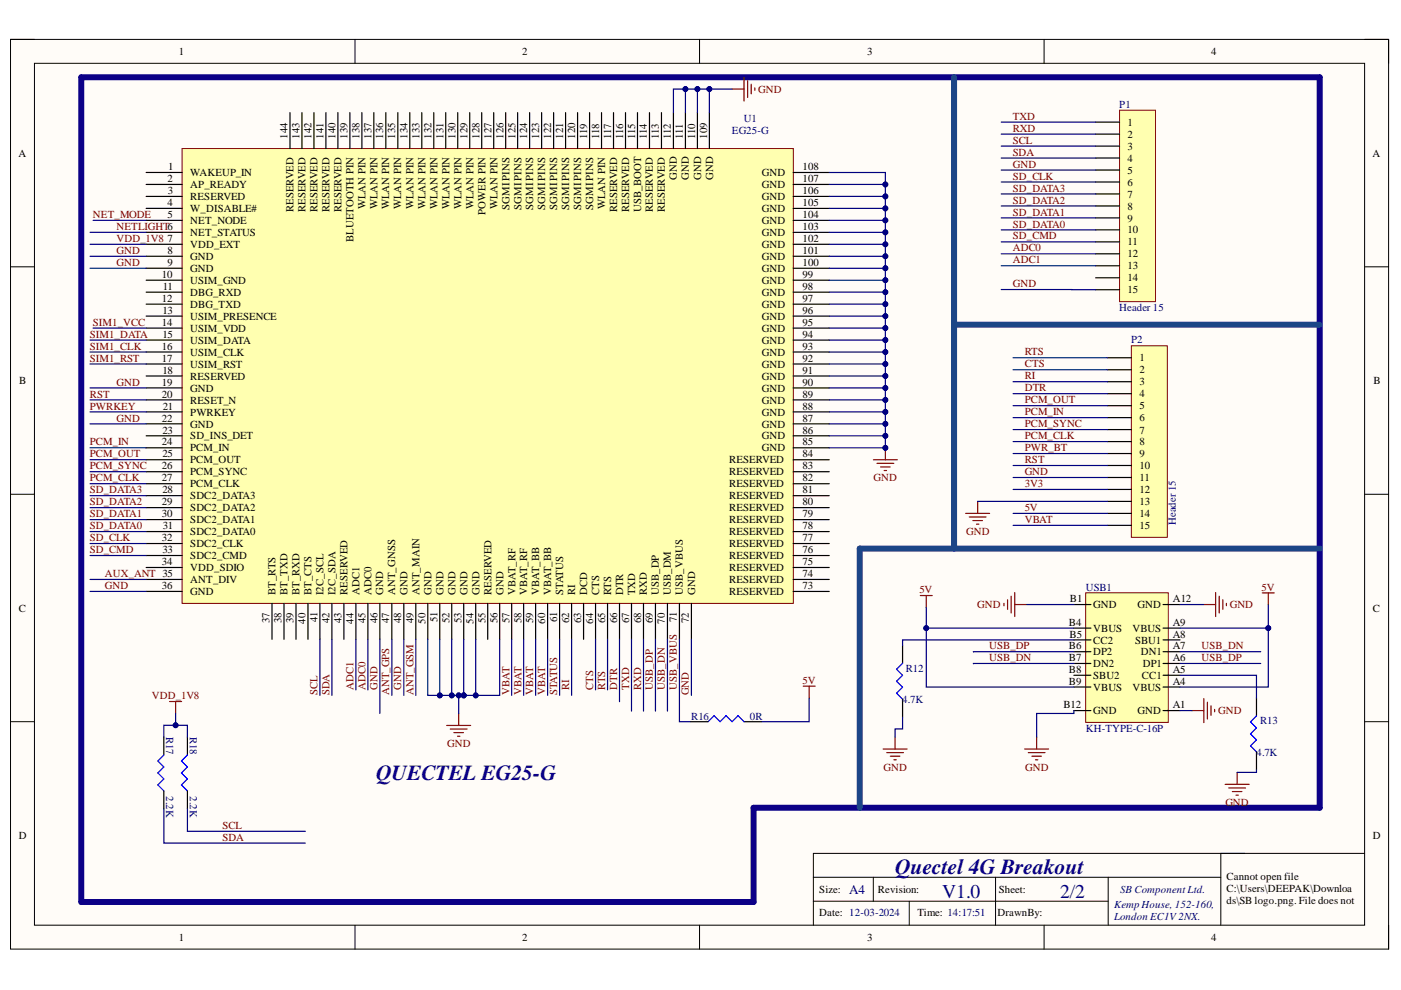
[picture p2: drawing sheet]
<svg xmlns="http://www.w3.org/2000/svg" width="297mm" height="210mm" viewBox="0 0 297 210" stroke-linecap="round" stroke-linejoin="round" font-family="sans-serif">
<path d="M2.2 8.4h292.2v192.8h-292.2z" fill-rule="evenodd" fill="#fffcf8"/>
<path d="M2.2 8.4h292.2v192.8h-292.2z" fill="none" stroke="#000" stroke-width=".21"/>
<path d="M7.3 13.4h282v182.8h-282z" fill-rule="evenodd" fill="#fffcf8"/>
<g fill="none" stroke="#000" stroke-width=".21">
<path d="M2.2 8.3h5.1M7.3 13.4h282v182.8h-282zM75.3 8.3v5.1M148.3 8.3v5.1M221.4 8.4v5M289.3 8.4h5.1v5M2.2 56.6h5.1M289.3 56.6h5.1M2.2 104.8h5.1M289.3 104.8h5.1M2.2 153h5.1M289.3 153h5.1"/>
<path d="M75.3 196.2v5M148.3 196.2v5M172.4 186h86.4M172.4 191.1h62.6M185.2 186v5.1M192.8 191.1v5.1M211.1 186v10.2M221.4 196.2v5M235 186v10.2M258.8 180.9v15.3M289.3 180.9h-116.9v15.3M294.4 196.2v5"/>
</g>
<path d="M17.2 16.4h262.6v154.9h-120v19.9h-142.6z" fill="none" stroke="#0c0087" stroke-width="1.3"/>
<path d="M237.4 23.4h7.6v40.6h-7.6z" fill-rule="evenodd" fill="#ffffb0"/>
<path d="M237.4 23.4h7.6v40.6h-7.6z" fill="none" stroke="#800000" stroke-width=".21"/>
<g fill="none" stroke="#000" stroke-width=".25">
<path d="M232.3 25.9h5.1M232.3 28.4h5.1M232.3 31h5.1M232.3 33.5h5.1M232.3 36.1h5.1M232.3 38.6h5.1M232.3 41.1h5.1M232.3 43.7h5.1M232.3 46.2h5.1M232.3 48.7h5.1M232.3 51.3h5.1M232.3 53.8h5.1"/>
<path d="M232.3 56.4h5.1M232.3 58.9h5.1M232.3 61.4h5.1"/>
</g>
<path d="M239.9 73.3h7.6v40.6h-7.6z" fill-rule="evenodd" fill="#ffffb0"/>
<path d="M239.9 73.3h7.6v40.6h-7.6z" fill="none" stroke="#800000" stroke-width=".21"/>
<g fill="none" stroke="#000" stroke-width=".25">
<path d="M234.8 75.9h5.1M234.8 78.4h5.1M234.8 80.9h5.1M234.8 83.5h5.1M234.8 86h5.1M234.8 88.5h5.1M234.8 91.1h5.1M234.8 93.6h5.1M234.8 96.2h5.1M234.8 98.7h5.1M234.8 101.2h5.1M234.8 103.8h5.1"/>
<path d="M234.8 106.3h5.1M234.8 108.9h5.1M234.8 111.4h5.1"/>
</g>
<g fill="none" stroke="#800000" stroke-width=".25">
<path d="M212.9 127.9v.5M213.6 127.2v2M214.4 126.4v3.6M215.1 128.2h2.6M215.1 125.6v5.1M255.2 128.2h2.5M257.7 125.6v5.1M258.5 126.4v3.6M259.3 127.2v2M260 127.9v.5M252.7 150.7h2.5M255.2 148.1v5.1"/>
<path d="M256 148.9v3.5M256.8 149.6v2.1M257.5 150.4v.5"/>
</g>
<path d="M230.2 125.7h17.5v27.5h-17.5z" fill-rule="evenodd" fill="#ffffb0"/>
<path d="M230.2 125.7h17.5v27.5h-17.5z" fill="none" stroke="#800000" stroke-width=".21"/>
<g fill="none" stroke="#000" stroke-width=".25">
<path d="M191.4 136.8v3.8M227.7 128.2h3.6M227.7 133.2h3.6M227.7 135.7h3.6M227.7 138.2h3.6M246.6 128.2h3.6M246.6 133.2h3.6M246.6 135.7h3.6M246.6 138.2h3.6M191.4 148.2v3.9M227.7 140.7h3.6M227.7 143.2h3.6"/>
<path d="M227.7 145.7h3.6M227.7 150.7h3.6M246.6 140.7h3.6M246.6 143.2h3.6M246.6 145.7h3.6M246.6 150.7h3.6M266.4 148v3.8M266.4 159.4v3.8"/>
</g>
<path d="M191.4 140.6l-1.3 1.3 1.3 1.3-1.3 1.2 1.3 1.3-1.3 1.3 1.3 1.2M266.4 151.8l-1.3 1.3 1.3 1.2-1.3 1.3 1.3 1.3-1.3 1.2 1.3 1.3" fill="none" stroke="#00f" stroke-width=".25"/>
<g fill="none" stroke="#800000" stroke-width=".25">
<path d="M204.7 108.9h5.1M205.5 109.6h3.6M206.3 110.4h2M207 111.1h.5M207.3 106.3v2.6M195.1 126.3h2.6M196.4 126.3v2.5M267.6 125.7h2.6M268.9 125.7v2.5M187.2 158.8h5.1M188 159.6h3.6M189.8 156.3v2.5"/>
<path d="M188.8 160.3h2M189.5 161.1h.5M259.8 166.3h5M260.5 167.1h3.6M261.3 167.8h2M262 168.6h.5M262.3 163.8v2.5"/>
</g>
<path d="M202.3 16.4v99.9M202.3 68.8h77.5M279.8 116.3h-97.5v55" fill="none" stroke="#1c4587" stroke-width="1.3"/>
<path d="M38.6 31.5h129.6v96.4h-129.6z" fill-rule="evenodd" fill="#ffffb0"/>
<path d="M38.6 31.5h129.6v96.4h-129.6z" fill="none" stroke="#800000" stroke-width=".21"/>
<g fill="none" stroke="#000" stroke-width=".25">
<path d="M31 36.6h7.6M31 39.1h7.6M61.5 23.9v7.6M64 23.9v7.6M66.6 23.9v7.6M69.1 23.9v7.6M71.6 23.9v7.6M74.2 23.9v7.6M76.7 23.9v7.6M79.3 23.9v7.6M81.8 23.9v7.6M84.3 23.9v7.6"/>
<path d="M86.9 23.9v7.6M89.4 23.9v7.6M92 23.9v7.6M94.5 23.9v7.6M97 23.9v7.6M99.6 23.9v7.6M102.1 23.9v7.6M104.7 23.9v7.6M107.2 23.9v7.6M109.8 23.9v7.6M112.3 23.9v7.6M114.8 23.9v7.6"/>
<path d="M117.4 23.9v7.6M119.9 23.9v7.6M122.5 23.9v7.6M125 23.9v7.6M127.5 23.9v7.6M130.1 23.9v7.6M132.6 23.9v7.6M135.2 23.9v7.6M137.7 23.9v7.6M140.2 23.9v7.6M142.8 23.9v7.6M145.3 23.9v7.6"/>
<path d="M147.9 23.9v7.6M150.4 23.9v7.6M168.2 36.6h7.6M168.2 39.1h7.6M31 41.6h7.6M31 44.2h7.6M31 46.7h7.6M31 49.3h7.6M31 51.8h7.6M31 54.3h7.6M31 56.9h7.6M31 59.4h7.6"/>
<path d="M168.2 41.6h7.6M168.2 44.2h7.6M168.2 46.7h7.6M168.2 49.3h7.6M168.2 51.8h7.6M168.2 54.3h7.6M168.2 56.9h7.6M168.2 59.4h7.6M31 61.9h7.6M31 64.5h7.6M31 67h7.6M31 69.6h7.6"/>
<path d="M31 72.1h7.6M31 74.6h7.6M31 77.2h7.6M31 79.7h7.6M168.2 61.9h7.6M168.2 64.5h7.6M168.2 69.6h7.6M168.2 72.1h7.6M168.2 74.6h7.6M168.2 77.2h7.6M168.2 79.7h7.6M168.2 67h7.6"/>
<path d="M31 82.2h7.6M31 84.8h7.6M31 87.3h7.6M31 89.9h7.6M31 92.4h7.6M31 94.9h7.6M31 97.5h7.6M168.2 82.3h7.6M168.2 84.8h7.6M168.2 87.3h7.6M168.2 89.9h7.6M168.2 92.4h7.6"/>
<path d="M168.2 94.9h7.6M168.2 97.5h7.6M31 100h7.6M31 102.6h7.6M31 105.1h7.6M31 107.6h7.6M31 110.2h7.6M31 112.7h7.6M31 115.2h7.6M31 117.8h7.6M168.2 100h7.6M168.2 102.6h7.6"/>
<path d="M168.2 105.1h7.6M168.2 107.6h7.6M168.2 112.7h7.6M168.2 115.2h7.6M168.2 117.8h7.6M168.2 110.2h7.6M31 120.3h7.6M31 122.9h7.6M31 125.4h7.6M57.7 127.9v7.6M60.2 127.9v7.6M62.8 127.9v7.6"/>
<path d="M65.3 127.9v7.6M67.8 127.9v7.6M70.4 127.9v7.6M72.9 127.9v7.6M75.5 127.9v7.6M78 127.9v7.6M80.5 127.9v7.6M83.1 127.9v7.6M85.6 127.9v7.6M88.2 127.9v7.6M90.7 127.9v7.6M93.2 127.9v7.6"/>
<path d="M95.8 127.9v7.6M98.3 127.9v7.6M100.9 127.9v7.6M103.4 127.9v7.6M105.9 127.9v7.6M108.5 127.9v7.6M111 127.9v7.6M113.6 127.9v7.6M116.1 127.9v7.6M118.6 127.9v7.6M121.2 127.9v7.6M123.7 127.9v7.6"/>
<path d="M126.3 127.9v7.6M128.8 127.9v7.6M131.3 127.9v7.6M133.9 127.9v7.6M136.4 127.9v7.6M139 127.9v7.6M141.5 127.9v7.6M144.1 127.9v7.6M146.6 127.9v7.6M168.2 120.3h7.6M168.2 122.9h7.6M168.2 125.4h7.6"/>
</g>
<path d="M185.2 97.5h5.1M185.9 98.2h3.6M186.7 99h2M187.5 99.8h.5M187.7 94.9v2.6" fill="none" stroke="#800000" stroke-width=".25"/>
<circle cx="187.7" cy="94.9" r=".51" fill="#000080"/>
<circle cx="187.7" cy="94.9" r=".51" fill="none" stroke="#000080" stroke-width=".21"/>
<path d="M155.2 18.9h2.5M157.7 16.3v5.1M158.5 17.1v3.6M159.3 17.9v2M160 18.6v.5M170.3 145.5h2.5M171.6 145.5v2.5M217.3 158.8h5M218 159.6h3.6M219.8 156.3v2.5M218.8 160.3h2M219.5 161.1h.5" fill="none" stroke="#800000" stroke-width=".25"/>
<path d="M150.1 153l1.3-1.3 1.3 1.3 1.2-1.3 1.3 1.3 1.3-1.3 1.2 1.3" fill="none" stroke="#00f" stroke-width=".25"/>
<path d="M146.3 153h3.8M157.7 153h3.9" fill="none" stroke="#000" stroke-width=".25"/>
<g fill="none" stroke="#000080" stroke-width=".25">
<path d="M212.3 25.9h20M212.3 28.4h20M212.3 31h20M212.3 33.5h20M212.3 36.1h20M212.3 38.6h20M212.3 41.1h20M212.3 43.7h20M212.3 46.2h20M212.3 48.7h20M212.3 51.3h20M214.8 75.9h20"/>
<path d="M214.8 78.4h20M214.8 80.9h20M214.8 83.5h20M214.8 86h20M214.8 88.5h20M214.8 91.1h20M214.8 93.6h20M214.8 96.2h20M214.8 98.7h20M214.8 101.2h20M214.8 103.8h20M196.4 128.8v4.4h31.3"/>
<path d="M217.7 128.2h10M227.7 138.2h-21.3M250.2 128.2h5M227.7 140.7h-21.3M250.2 150.7h2.5"/>
</g>
<circle cx="196.4" cy="133.2" r=".51" fill="#000080"/>
<circle cx="196.4" cy="133.2" r=".51" fill="none" stroke="#000080" stroke-width=".21"/>
<path d="M196.4 133.2v12.5h31.3" fill="none" stroke="#000080" stroke-width=".25"/>
<circle cx="196.4" cy="133.2" r=".51" fill="#000080"/>
<circle cx="196.4" cy="133.2" r=".51" fill="none" stroke="#000080" stroke-width=".21"/>
<path d="M268.9 128.2v5h-18.7" fill="none" stroke="#000080" stroke-width=".25"/>
<circle cx="268.9" cy="133.2" r=".51" fill="#000080"/>
<circle cx="268.9" cy="133.2" r=".51" fill="none" stroke="#000080" stroke-width=".21"/>
<path d="M268.9 133.2v12.5h-18.7" fill="none" stroke="#000080" stroke-width=".25"/>
<circle cx="268.9" cy="133.2" r=".51" fill="#000080"/>
<circle cx="268.9" cy="133.2" r=".51" fill="none" stroke="#000080" stroke-width=".21"/>
<path d="M175.8 39.1h11.9M207.3 106.3h27.5M214.8 108.9h20M214.8 111.4h20M227.7 135.7h-36.3v1.1M250.2 138.2h17.1M191.4 152.1v2.4h-1.6v1.8M250.2 143.2h16.2v4.8M250.2 140.7h17.1M266.4 163.2v.6h-4.1" fill="none" stroke="#000080" stroke-width=".25"/>
<circle cx="187.7" cy="39.1" r=".51" fill="#000080"/>
<circle cx="187.7" cy="39.1" r=".51" fill="none" stroke="#000080" stroke-width=".21"/>
<path d="M175.8 41.6h11.9" fill="none" stroke="#000080" stroke-width=".25"/>
<circle cx="187.7" cy="41.6" r=".51" fill="#000080"/>
<circle cx="187.7" cy="41.6" r=".51" fill="none" stroke="#000080" stroke-width=".21"/>
<path d="M175.8 44.2h11.9" fill="none" stroke="#000080" stroke-width=".25"/>
<circle cx="187.7" cy="44.2" r=".51" fill="#000080"/>
<circle cx="187.7" cy="44.2" r=".51" fill="none" stroke="#000080" stroke-width=".21"/>
<path d="M175.8 46.7h11.9" fill="none" stroke="#000080" stroke-width=".25"/>
<circle cx="187.7" cy="46.7" r=".51" fill="#000080"/>
<circle cx="187.7" cy="46.7" r=".51" fill="none" stroke="#000080" stroke-width=".21"/>
<path d="M175.8 49.3h11.9" fill="none" stroke="#000080" stroke-width=".25"/>
<circle cx="187.7" cy="49.3" r=".51" fill="#000080"/>
<circle cx="187.7" cy="49.3" r=".51" fill="none" stroke="#000080" stroke-width=".21"/>
<path d="M175.8 51.8h11.9" fill="none" stroke="#000080" stroke-width=".25"/>
<circle cx="187.7" cy="51.8" r=".51" fill="#000080"/>
<circle cx="187.7" cy="51.8" r=".51" fill="none" stroke="#000080" stroke-width=".21"/>
<path d="M175.8 54.3h11.9" fill="none" stroke="#000080" stroke-width=".25"/>
<circle cx="187.7" cy="54.3" r=".51" fill="#000080"/>
<circle cx="187.7" cy="54.3" r=".51" fill="none" stroke="#000080" stroke-width=".21"/>
<path d="M175.8 56.9h11.9" fill="none" stroke="#000080" stroke-width=".25"/>
<circle cx="187.7" cy="56.9" r=".51" fill="#000080"/>
<circle cx="187.7" cy="56.9" r=".51" fill="none" stroke="#000080" stroke-width=".21"/>
<path d="M175.8 59.4h11.9" fill="none" stroke="#000080" stroke-width=".25"/>
<circle cx="187.7" cy="59.4" r=".51" fill="#000080"/>
<circle cx="187.7" cy="59.4" r=".51" fill="none" stroke="#000080" stroke-width=".21"/>
<path d="M175.8 61.9h11.9" fill="none" stroke="#000080" stroke-width=".25"/>
<circle cx="187.7" cy="61.9" r=".51" fill="#000080"/>
<circle cx="187.7" cy="61.9" r=".51" fill="none" stroke="#000080" stroke-width=".21"/>
<path d="M175.8 64.5h11.9" fill="none" stroke="#000080" stroke-width=".25"/>
<circle cx="187.7" cy="64.5" r=".51" fill="#000080"/>
<circle cx="187.7" cy="64.5" r=".51" fill="none" stroke="#000080" stroke-width=".21"/>
<path d="M175.8 67h11.9" fill="none" stroke="#000080" stroke-width=".25"/>
<circle cx="187.7" cy="67" r=".51" fill="#000080"/>
<circle cx="187.7" cy="67" r=".51" fill="none" stroke="#000080" stroke-width=".21"/>
<path d="M175.8 69.6h11.9" fill="none" stroke="#000080" stroke-width=".25"/>
<circle cx="187.7" cy="69.6" r=".51" fill="#000080"/>
<circle cx="187.7" cy="69.6" r=".51" fill="none" stroke="#000080" stroke-width=".21"/>
<path d="M175.8 72.1h11.9" fill="none" stroke="#000080" stroke-width=".25"/>
<circle cx="187.7" cy="72.1" r=".51" fill="#000080"/>
<circle cx="187.7" cy="72.1" r=".51" fill="none" stroke="#000080" stroke-width=".21"/>
<path d="M175.8 74.6h11.9" fill="none" stroke="#000080" stroke-width=".25"/>
<circle cx="187.7" cy="74.6" r=".51" fill="#000080"/>
<circle cx="187.7" cy="74.6" r=".51" fill="none" stroke="#000080" stroke-width=".21"/>
<path d="M175.8 77.2h11.9" fill="none" stroke="#000080" stroke-width=".25"/>
<circle cx="187.7" cy="77.2" r=".51" fill="#000080"/>
<circle cx="187.7" cy="77.2" r=".51" fill="none" stroke="#000080" stroke-width=".21"/>
<path d="M175.8 79.7h11.9" fill="none" stroke="#000080" stroke-width=".25"/>
<circle cx="187.7" cy="79.7" r=".51" fill="#000080"/>
<circle cx="187.7" cy="79.7" r=".51" fill="none" stroke="#000080" stroke-width=".21"/>
<path d="M175.8 82.3h11.9" fill="none" stroke="#000080" stroke-width=".25"/>
<circle cx="187.7" cy="82.3" r=".51" fill="#000080"/>
<circle cx="187.7" cy="82.3" r=".51" fill="none" stroke="#000080" stroke-width=".21"/>
<path d="M175.8 84.8h11.9" fill="none" stroke="#000080" stroke-width=".25"/>
<circle cx="187.7" cy="84.8" r=".51" fill="#000080"/>
<circle cx="187.7" cy="84.8" r=".51" fill="none" stroke="#000080" stroke-width=".21"/>
<path d="M175.8 87.3h11.9" fill="none" stroke="#000080" stroke-width=".25"/>
<circle cx="187.7" cy="87.3" r=".51" fill="#000080"/>
<circle cx="187.7" cy="87.3" r=".51" fill="none" stroke="#000080" stroke-width=".21"/>
<path d="M175.8 89.9h11.9" fill="none" stroke="#000080" stroke-width=".25"/>
<circle cx="187.7" cy="89.9" r=".51" fill="#000080"/>
<circle cx="187.7" cy="89.9" r=".51" fill="none" stroke="#000080" stroke-width=".21"/>
<path d="M175.8 92.4h11.9" fill="none" stroke="#000080" stroke-width=".25"/>
<circle cx="187.7" cy="92.4" r=".51" fill="#000080"/>
<circle cx="187.7" cy="92.4" r=".51" fill="none" stroke="#000080" stroke-width=".21"/>
<path d="M83.1 135.5v11.9M85.6 135.5v11.9M88.2 135.5v11.9M98.3 135.5v11.9" fill="none" stroke="#000080" stroke-width=".25"/>
<circle cx="98.3" cy="147.4" r=".51" fill="#000080"/>
<circle cx="98.3" cy="147.4" r=".51" fill="none" stroke="#000080" stroke-width=".21"/>
<g fill="none" stroke="#000080" stroke-width=".25">
<path d="M175.8 36.6h11.9v58.3h-11.9M19.1 56.9h11.9M19.1 54.3h11.9M19.1 51.8h11.9M19.1 49.3h11.9M19.1 77.2h11.9M19.1 74.6h11.9M19.1 72.1h11.9M19.1 97.5h11.9M19.1 94.9h11.9M19.1 89.9h11.9M19.1 87.3h11.9"/>
<path d="M19.1 84.8h11.9M19.1 82.2h11.9M19.1 117.8h11.9M19.1 115.2h11.9M19.1 112.7h11.9M19.1 110.2h11.9M19.1 107.6h11.9M19.1 105.1h11.9M19.1 102.6h11.9M19.1 100h11.9M19.1 125.4h11.9M19.1 122.9h11.9"/>
<path d="M108.5 135.5v11.9M111 135.5v11.9M113.6 135.5v11.9M116.1 135.5v11.9M118.6 135.5v11.9M146.6 135.5v11.9"/>
</g>
<circle cx="187.7" cy="39.1" r=".51" fill="#000080"/>
<circle cx="187.7" cy="39.1" r=".51" fill="none" stroke="#000080" stroke-width=".21"/>
<circle cx="187.7" cy="41.6" r=".51" fill="#000080"/>
<circle cx="187.7" cy="41.6" r=".51" fill="none" stroke="#000080" stroke-width=".21"/>
<circle cx="187.7" cy="44.2" r=".51" fill="#000080"/>
<circle cx="187.7" cy="44.2" r=".51" fill="none" stroke="#000080" stroke-width=".21"/>
<circle cx="187.7" cy="46.7" r=".51" fill="#000080"/>
<circle cx="187.7" cy="46.7" r=".51" fill="none" stroke="#000080" stroke-width=".21"/>
<circle cx="187.7" cy="49.3" r=".51" fill="#000080"/>
<circle cx="187.7" cy="49.3" r=".51" fill="none" stroke="#000080" stroke-width=".21"/>
<circle cx="187.7" cy="51.8" r=".51" fill="#000080"/>
<circle cx="187.7" cy="51.8" r=".51" fill="none" stroke="#000080" stroke-width=".21"/>
<circle cx="187.7" cy="54.3" r=".51" fill="#000080"/>
<circle cx="187.7" cy="54.3" r=".51" fill="none" stroke="#000080" stroke-width=".21"/>
<circle cx="187.7" cy="56.9" r=".51" fill="#000080"/>
<circle cx="187.7" cy="56.9" r=".51" fill="none" stroke="#000080" stroke-width=".21"/>
<circle cx="187.7" cy="59.4" r=".51" fill="#000080"/>
<circle cx="187.7" cy="59.4" r=".51" fill="none" stroke="#000080" stroke-width=".21"/>
<circle cx="187.7" cy="61.9" r=".51" fill="#000080"/>
<circle cx="187.7" cy="61.9" r=".51" fill="none" stroke="#000080" stroke-width=".21"/>
<circle cx="187.7" cy="64.5" r=".51" fill="#000080"/>
<circle cx="187.7" cy="64.5" r=".51" fill="none" stroke="#000080" stroke-width=".21"/>
<circle cx="187.7" cy="67" r=".51" fill="#000080"/>
<circle cx="187.7" cy="67" r=".51" fill="none" stroke="#000080" stroke-width=".21"/>
<circle cx="187.7" cy="69.6" r=".51" fill="#000080"/>
<circle cx="187.7" cy="69.6" r=".51" fill="none" stroke="#000080" stroke-width=".21"/>
<circle cx="187.7" cy="72.1" r=".51" fill="#000080"/>
<circle cx="187.7" cy="72.1" r=".51" fill="none" stroke="#000080" stroke-width=".21"/>
<circle cx="187.7" cy="74.6" r=".51" fill="#000080"/>
<circle cx="187.7" cy="74.6" r=".51" fill="none" stroke="#000080" stroke-width=".21"/>
<circle cx="187.7" cy="77.2" r=".51" fill="#000080"/>
<circle cx="187.7" cy="77.2" r=".51" fill="none" stroke="#000080" stroke-width=".21"/>
<circle cx="187.7" cy="79.7" r=".51" fill="#000080"/>
<circle cx="187.7" cy="79.7" r=".51" fill="none" stroke="#000080" stroke-width=".21"/>
<circle cx="187.7" cy="82.3" r=".51" fill="#000080"/>
<circle cx="187.7" cy="82.3" r=".51" fill="none" stroke="#000080" stroke-width=".21"/>
<circle cx="187.7" cy="84.8" r=".51" fill="#000080"/>
<circle cx="187.7" cy="84.8" r=".51" fill="none" stroke="#000080" stroke-width=".21"/>
<circle cx="187.7" cy="87.3" r=".51" fill="#000080"/>
<circle cx="187.7" cy="87.3" r=".51" fill="none" stroke="#000080" stroke-width=".21"/>
<circle cx="187.7" cy="89.9" r=".51" fill="#000080"/>
<circle cx="187.7" cy="89.9" r=".51" fill="none" stroke="#000080" stroke-width=".21"/>
<circle cx="187.7" cy="92.4" r=".51" fill="#000080"/>
<circle cx="187.7" cy="92.4" r=".51" fill="none" stroke="#000080" stroke-width=".21"/>
<circle cx="187.7" cy="94.9" r=".51" fill="#000080"/>
<circle cx="187.7" cy="94.9" r=".51" fill="none" stroke="#000080" stroke-width=".21"/>
<path d="M147.9 18.9h2.5v5" fill="none" stroke="#000080" stroke-width=".25"/>
<circle cx="150.4" cy="18.9" r=".51" fill="#000080"/>
<circle cx="150.4" cy="18.9" r=".51" fill="none" stroke="#000080" stroke-width=".21"/>
<circle cx="147.9" cy="18.9" r=".51" fill="#000080"/>
<circle cx="147.9" cy="18.9" r=".51" fill="none" stroke="#000080" stroke-width=".21"/>
<path d="M145.3 18.9h-2.5v5" fill="none" stroke="#000080" stroke-width=".25"/>
<circle cx="145.3" cy="18.9" r=".51" fill="#000080"/>
<circle cx="145.3" cy="18.9" r=".51" fill="none" stroke="#000080" stroke-width=".21"/>
<path d="M145.3 23.9v-5h2.6v5" fill="none" stroke="#000080" stroke-width=".25"/>
<circle cx="145.3" cy="18.9" r=".51" fill="#000080"/>
<circle cx="145.3" cy="18.9" r=".51" fill="none" stroke="#000080" stroke-width=".21"/>
<circle cx="147.9" cy="18.9" r=".51" fill="#000080"/>
<circle cx="147.9" cy="18.9" r=".51" fill="none" stroke="#000080" stroke-width=".21"/>
<path d="M150.4 18.9h4.8" fill="none" stroke="#000080" stroke-width=".25"/>
<circle cx="150.4" cy="18.9" r=".51" fill="#000080"/>
<circle cx="150.4" cy="18.9" r=".51" fill="none" stroke="#000080" stroke-width=".21"/>
<g fill="none" stroke="#000080" stroke-width=".25">
<path d="M67.8 135.5v11.9M70.4 135.5v11.9M121.2 135.5v11.9M126.3 135.5v10.8M128.8 135.5v10.8M131.3 135.5v13.3M133.9 135.5v15.3M136.4 135.5v15.3M139 135.5v15.3M141.5 135.5v15.3M144.1 135.5v17.5h2.2M34.7 156.3v-2.5h5v2.5"/>
<path d="M171.6 148v5h-10M227.7 150.7v.6h-7.9v5M34.7 171.5v7.3h30M39.7 171.5v4.8h25"/>
</g>
<path d="M34.7 160.1l-1.2 1.2 1.2 1.3-1.2 1.3 1.2 1.3-1.2 1.2 1.2 1.3M39.7 160.1l-1.2 1.2 1.2 1.3-1.2 1.3 1.2 1.3-1.2 1.2 1.2 1.3" fill="none" stroke="#00f" stroke-width=".25"/>
<path d="M34.7 156.3v3.8M39.7 156.3v3.8M34.7 167.7v3.8M39.7 167.7v3.8" fill="none" stroke="#000" stroke-width=".25"/>
<path d="M36 148.7h2.5M37.2 148.7v2.6" fill="none" stroke="#800000" stroke-width=".25"/>
<circle cx="37.2" cy="153.8" r=".51" fill="#000080"/>
<circle cx="37.2" cy="153.8" r=".51" fill="none" stroke="#000080" stroke-width=".21"/>
<path d="M37.2 151.3v2.5" fill="none" stroke="#000080" stroke-width=".25"/>
<circle cx="37.2" cy="153.8" r=".51" fill="#000080"/>
<circle cx="37.2" cy="153.8" r=".51" fill="none" stroke="#000080" stroke-width=".21"/>
<path d="M94.7 153.8h5.1M95.5 154.6h3.5M96.2 155.3h2.1M97 156.1h.5M97.3 151.3v2.5" fill="none" stroke="#800000" stroke-width=".25"/>
<path d="M95.8 135.5v11.9h1.5" fill="none" stroke="#000080" stroke-width=".25"/>
<circle cx="95.8" cy="147.4" r=".51" fill="#000080"/>
<circle cx="95.8" cy="147.4" r=".51" fill="none" stroke="#000080" stroke-width=".21"/>
<circle cx="97.3" cy="147.4" r=".51" fill="#000080"/>
<circle cx="97.3" cy="147.4" r=".51" fill="none" stroke="#000080" stroke-width=".21"/>
<path d="M100.9 135.5v11.9h-2.6" fill="none" stroke="#000080" stroke-width=".25"/>
<circle cx="98.3" cy="147.4" r=".51" fill="#000080"/>
<circle cx="98.3" cy="147.4" r=".51" fill="none" stroke="#000080" stroke-width=".21"/>
<circle cx="100.9" cy="147.4" r=".51" fill="#000080"/>
<circle cx="100.9" cy="147.4" r=".51" fill="none" stroke="#000080" stroke-width=".21"/>
<path d="M98.3 147.4h-1v3.9" fill="none" stroke="#000080" stroke-width=".25"/>
<circle cx="97.3" cy="147.4" r=".51" fill="#000080"/>
<circle cx="97.3" cy="147.4" r=".51" fill="none" stroke="#000080" stroke-width=".21"/>
<circle cx="98.3" cy="147.4" r=".51" fill="#000080"/>
<circle cx="98.3" cy="147.4" r=".51" fill="none" stroke="#000080" stroke-width=".21"/>
<path d="M90.7 135.5v11.9h2.5v-11.9" fill="none" stroke="#000080" stroke-width=".25"/>
<circle cx="93.2" cy="147.4" r=".51" fill="#000080"/>
<circle cx="93.2" cy="147.4" r=".51" fill="none" stroke="#000080" stroke-width=".21"/>
<path d="M93.2 147.4h2.6" fill="none" stroke="#000080" stroke-width=".25"/>
<circle cx="95.8" cy="147.4" r=".51" fill="#000080"/>
<circle cx="95.8" cy="147.4" r=".51" fill="none" stroke="#000080" stroke-width=".21"/>
<circle cx="93.2" cy="147.4" r=".51" fill="#000080"/>
<circle cx="93.2" cy="147.4" r=".51" fill="none" stroke="#000080" stroke-width=".21"/>
<path d="M19.7 69.6h11.3M80.5 135.5v15.8M105.9 135.5v11.9h-5" fill="none" stroke="#000080" stroke-width=".25"/>
<circle cx="100.9" cy="147.4" r=".51" fill="#000080"/>
<circle cx="100.9" cy="147.4" r=".51" fill="none" stroke="#000080" stroke-width=".21"/>
<path d="M19.7 46.7h11.3M212.3 53.8h20M212.3 56.4h20M212.3 61.4h20M75.5 135.5v10.8M78 135.5v10.8" fill="none" stroke="#000080" stroke-width=".25"/>
<g font-size="4.6" fill="#0c0087">
<text x="79.7" y="165.3">QUECTEL EG25-G</text>
<text x="189.8" y="185.3">Quectel 4G Breakout</text>
</g>
<g font-size="4.1" fill="#000080">
<text x="199.8" y="190.3">V1.0</text>
<text x="224.8" y="190.3">2/2</text>
</g>
<text font-size="2.8" fill="#000080" x="180.1" y="189.5">A4</text>
<g font-size="2.3">
<text x="37.9" y="11.7">1</text>
<text x="110.7" y="11.7">2</text>
<text x="183.9" y="11.7">3</text>
<text x="256.8" y="11.7">4</text>
<text x="61" y="29.5" transform="rotate(-90 61 29.5)">144</text>
<text x="63.5" y="29.5" transform="rotate(-90 63.5 29.5)">143</text>
<text x="66" y="29.5" transform="rotate(-90 66 29.5)">142</text>
<text x="68.6" y="29.5" transform="rotate(-90 68.6 29.5)">141</text>
<text x="71.1" y="29.5" transform="rotate(-90 71.1 29.5)">140</text>
<text x="73.7" y="29.5" transform="rotate(-90 73.7 29.5)">139</text>
<text x="76.2" y="29.5" transform="rotate(-90 76.2 29.5)">138</text>
<text x="78.7" y="29.5" transform="rotate(-90 78.7 29.5)">137</text>
<text x="81.3" y="29.5" transform="rotate(-90 81.3 29.5)">136</text>
<text x="83.8" y="29.5" transform="rotate(-90 83.8 29.5)">135</text>
<text x="86.4" y="29.5" transform="rotate(-90 86.4 29.5)">134</text>
<text x="89" y="29.5" transform="rotate(-90 89 29.5)">133</text>
<text x="91.5" y="29.5" transform="rotate(-90 91.5 29.5)">132</text>
<text x="94" y="29.5" transform="rotate(-90 94 29.5)">131</text>
<text x="96.6" y="29.5" transform="rotate(-90 96.6 29.5)">130</text>
<text x="99.1" y="29.5" transform="rotate(-90 99.1 29.5)">129</text>
<text x="101.7" y="29.5" transform="rotate(-90 101.7 29.5)">128</text>
<text x="104.2" y="29.5" transform="rotate(-90 104.2 29.5)">127</text>
<text x="106.7" y="29.5" transform="rotate(-90 106.7 29.5)">126</text>
<text x="109.3" y="29.5" transform="rotate(-90 109.3 29.5)">125</text>
<text x="111.8" y="29.5" transform="rotate(-90 111.8 29.5)">124</text>
<text x="114.3" y="29.5" transform="rotate(-90 114.3 29.5)">123</text>
<text x="116.9" y="29.5" transform="rotate(-90 116.9 29.5)">122</text>
<text x="119.4" y="29.5" transform="rotate(-90 119.4 29.5)">121</text>
<text x="122" y="29.5" transform="rotate(-90 122 29.5)">120</text>
<text x="124.5" y="29.5" transform="rotate(-90 124.5 29.5)">119</text>
<text x="127" y="29.5" transform="rotate(-90 127 29.5)">118</text>
<text x="129.6" y="29.5" transform="rotate(-90 129.6 29.5)">117</text>
<text x="132.1" y="29.5" transform="rotate(-90 132.1 29.5)">116</text>
<text x="134.6" y="29.5" transform="rotate(-90 134.6 29.5)">115</text>
<text x="137.2" y="29.5" transform="rotate(-90 137.2 29.5)">114</text>
<text x="139.7" y="29.5" transform="rotate(-90 139.7 29.5)">113</text>
<text x="142.2" y="29.5" transform="rotate(-90 142.2 29.5)">112</text>
<text x="144.8" y="29.5" transform="rotate(-90 144.8 29.5)">111</text>
<text x="147.4" y="29.5" transform="rotate(-90 147.4 29.5)">110</text>
<text x="149.9" y="29.5" transform="rotate(-90 149.9 29.5)">109</text>
<text x="239.1" y="26.7">1</text>
<text x="239.1" y="29.2">2</text>
<text x="3.9" y="33.3">A</text>
<text x="239.1" y="31.8">3</text>
<text x="239.1" y="34.3">4</text>
<text x="291" y="33.3">A</text>
<text x="35.5" y="38.6">2</text>
<text x="35.6" y="41.1">3</text>
<text x="35.7" y="36.1">1</text>
<text x="40.3" y="37.3">WAKEUP_IN</text>
<text x="40.3" y="39.9">AP_READY</text>
<text x="143.5" y="38.1" transform="rotate(-90 143.5 38.1)">GND</text>
<text x="146.1" y="38.1" transform="rotate(-90 146.1 38.1)">GND</text>
<text x="148.7" y="38.1" transform="rotate(-90 148.7 38.1)">GND</text>
<text x="151.2" y="38.1" transform="rotate(-90 151.2 38.1)">GND</text>
<text x="161.5" y="39.9">GND</text>
<text x="161.5" y="37.3">GND</text>
<text x="170.2" y="41.1">106</text>
<text x="170.2" y="38.6">107</text>
<text x="170.2" y="36.1">108</text>
<text x="239.1" y="36.8">5</text>
<text x="239.1" y="39.4">6</text>
<text x="239.1" y="41.9">7</text>
<text x="35.5" y="43.7">4</text>
<text x="35.5" y="46.2">5</text>
<text x="40.3" y="42.4">RESERVED</text>
<text x="40.3" y="44.9">W_DISABLE#</text>
<text x="40.3" y="47.5">NET_NODE</text>
<text x="62.2" y="45" transform="rotate(-90 62.2 45)">RESERVED</text>
<text x="64.8" y="45" transform="rotate(-90 64.8 45)">RESERVED</text>
<text x="67.3" y="45" transform="rotate(-90 67.3 45)">RESERVED</text>
<text x="69.9" y="45" transform="rotate(-90 69.9 45)">RESERVED</text>
<text x="72.4" y="45" transform="rotate(-90 72.4 45)">RESERVED</text>
<text x="77.5" y="44.4" transform="rotate(-90 77.5 44.4)">WLAN PIN</text>
<text x="80" y="44.4" transform="rotate(-90 80 44.4)">WLAN PIN</text>
<text x="82.5" y="44.4" transform="rotate(-90 82.5 44.4)">WLAN PIN</text>
<text x="85.1" y="44.4" transform="rotate(-90 85.1 44.4)">WLAN PIN</text>
<text x="87.7" y="44.4" transform="rotate(-90 87.7 44.4)">WLAN PIN</text>
<text x="90.2" y="44.4" transform="rotate(-90 90.2 44.4)">WLAN PIN</text>
<text x="92.8" y="44.4" transform="rotate(-90 92.8 44.4)">WLAN PIN</text>
<text x="95.3" y="44.4" transform="rotate(-90 95.3 44.4)">WLAN PIN</text>
<text x="97.8" y="44.4" transform="rotate(-90 97.8 44.4)">WLAN PIN</text>
<text x="100.4" y="44.4" transform="rotate(-90 100.4 44.4)">WLAN PIN</text>
<text x="102.9" y="45.5" transform="rotate(-90 102.9 45.5)">POWER PIN</text>
<text x="105.5" y="44.4" transform="rotate(-90 105.5 44.4)">WLAN PIN</text>
<text x="108" y="44.4" transform="rotate(-90 108 44.4)">SGMI PINS</text>
<text x="110.5" y="44.4" transform="rotate(-90 110.5 44.4)">SGMI PINS</text>
<text x="113.1" y="44.4" transform="rotate(-90 113.1 44.4)">SGMI PINS</text>
<text x="115.6" y="44.4" transform="rotate(-90 115.6 44.4)">SGMI PINS</text>
<text x="118.1" y="44.4" transform="rotate(-90 118.1 44.4)">SGMI PINS</text>
<text x="120.7" y="44.4" transform="rotate(-90 120.7 44.4)">SGMI PINS</text>
<text x="123.2" y="44.4" transform="rotate(-90 123.2 44.4)">SGMI PINS</text>
<text x="125.8" y="44.4" transform="rotate(-90 125.8 44.4)">SGMI PINS</text>
<text x="128.3" y="44.4" transform="rotate(-90 128.3 44.4)">WLAN PIN</text>
<text x="130.8" y="45" transform="rotate(-90 130.8 45)">RESERVED</text>
<text x="133.4" y="45" transform="rotate(-90 133.4 45)">RESERVED</text>
<text x="135.9" y="45" transform="rotate(-90 135.9 45)">USB_BOOT</text>
<text x="138.4" y="45" transform="rotate(-90 138.4 45)">RESERVED</text>
<text x="141" y="45" transform="rotate(-90 141 45)">RESERVED</text>
<text x="161.5" y="47.5">GND</text>
<text x="161.5" y="44.9">GND</text>
<text x="161.5" y="42.4">GND</text>
<text x="170.2" y="46.2">104</text>
<text x="170.2" y="43.7">105</text>
<text x="239.1" y="44.4">8</text>
<text x="239.1" y="47">9</text>
<text x="35.5" y="51.3">7</text>
<text x="35.5" y="53.8">8</text>
<text x="40.3" y="50">NET_STATUS</text>
<text x="40.3" y="52.5">VDD_EXT</text>
<text x="74.9" y="51.3" transform="rotate(-90 74.9 51.3)">BLUETOOTH PIN</text>
<text x="161.5" y="52.5">GND</text>
<text x="161.5" y="50">GND</text>
<text x="170.2" y="53.8">101</text>
<text x="170.2" y="51.3">102</text>
<text x="170.2" y="48.7">103</text>
<text x="239.1" y="49.5">10</text>
<text x="239.1" y="52">11</text>
<text x="34.3" y="59">10</text>
<text x="35.5" y="56.4">9</text>
<text x="40.3" y="55.1">GND</text>
<text x="40.3" y="57.7">GND</text>
<text x="161.5" y="57.7">GND</text>
<text x="161.5" y="55.1">GND</text>
<text x="170.2" y="59">99</text>
<text x="170.2" y="56.4">100</text>
<text x="239.1" y="54.6">12</text>
<text x="239.1" y="57.1">13</text>
<text x="239.1" y="59.6">14</text>
<text x="34.3" y="64">12</text>
<text x="34.5" y="61.5">11</text>
<text x="40.3" y="60.2">USIM_GND</text>
<text x="40.3" y="62.8">DBG_RXD</text>
<text x="40.3" y="65.3">DBG_TXD</text>
<text x="161.5" y="65.3">GND</text>
<text x="161.5" y="62.8">GND</text>
<text x="161.5" y="60.2">GND</text>
<text x="170.2" y="64">97</text>
<text x="170.2" y="61.5">98</text>
<text x="239.1" y="62.2">15</text>
<text x="34.3" y="69.1">14</text>
<text x="34.4" y="66.6">13</text>
<text x="34.4" y="71.6">15</text>
<text x="40.3" y="67.8">USIM_PRESENCE</text>
<text x="40.3" y="70.4">USIM_VDD</text>
<text x="161.5" y="70.4">GND</text>
<text x="161.5" y="67.8">GND</text>
<text x="170.2" y="71.6">94</text>
<text x="170.2" y="69.1">95</text>
<text x="170.2" y="66.6">96</text>
<text x="34.3" y="74.2">16</text>
<text x="34.3" y="76.7">17</text>
<text x="40.3" y="72.9">USIM_DATA</text>
<text x="40.3" y="75.4">USIM_CLK</text>
<text x="40.3" y="78">USIM_RST</text>
<text x="161.5" y="78">GND</text>
<text x="161.5" y="75.4">GND</text>
<text x="161.5" y="72.9">GND</text>
<text x="170.2" y="76.7">92</text>
<text x="170.2" y="74.2">93</text>
<text x="241.6" y="76.6">1</text>
<text x="4.1" y="81.4">B</text>
<text x="34.3" y="81.8">19</text>
<text x="34.4" y="79.2">18</text>
<text x="40.3" y="80.5">RESERVED</text>
<text x="40.3" y="83">GND</text>
<text x="161.5" y="83">GND</text>
<text x="161.5" y="80.5">GND</text>
<text x="170.2" y="81.8">90</text>
<text x="170.2" y="79.2">91</text>
<text x="241.6" y="79.2">2</text>
<text x="241.6" y="81.7">3</text>
<text x="291.2" y="81.4">B</text>
<text x="34.3" y="84.3">20</text>
<text x="34.3" y="89.4">22</text>
<text x="34.5" y="86.8">21</text>
<text x="40.3" y="85.6">RESET_N</text>
<text x="40.3" y="88.1">PWRKEY</text>
<text x="161.5" y="88.1">GND</text>
<text x="161.5" y="85.6">GND</text>
<text x="170.2" y="89.4">87</text>
<text x="170.2" y="86.8">88</text>
<text x="170.2" y="84.3">89</text>
<text x="241.6" y="84.2">4</text>
<text x="241.6" y="86.8">5</text>
<text x="241.6" y="89.3">6</text>
<text x="34.3" y="94.5">24</text>
<text x="34.4" y="91.9">23</text>
<text x="40.3" y="90.6">GND</text>
<text x="40.3" y="93.2">SD_INS_DET</text>
<text x="40.3" y="95.7">PCM_IN</text>
<text x="161.5" y="95.7">GND</text>
<text x="161.5" y="93.2">GND</text>
<text x="161.5" y="90.6">GND</text>
<text x="170.2" y="94.5">85</text>
<text x="170.2" y="91.9">86</text>
<text x="241.6" y="91.9">7</text>
<text x="241.6" y="94.5">8</text>
<text x="34.3" y="99.5">26</text>
<text x="34.4" y="97">25</text>
<text x="40.3" y="98.3">PCM_OUT</text>
<text x="40.3" y="100.8">PCM_SYNC</text>
<text x="154.6" y="100.8">RESERVED</text>
<text x="154.6" y="98.3">RESERVED</text>
<text x="170.2" y="99.5">83</text>
<text x="170.2" y="97">84</text>
<text x="241.6" y="97">9</text>
<text x="241.6" y="99.5">10</text>
<text x="34.3" y="102.1">27</text>
<text x="34.3" y="107.1">29</text>
<text x="34.4" y="104.6">28</text>
<text x="40.3" y="103.3">PCM_CLK</text>
<text x="40.3" y="105.9">SDC2_DATA3</text>
<text x="154.6" y="105.9">RESERVED</text>
<text x="154.6" y="103.3">RESERVED</text>
<text x="170.2" y="107.1">80</text>
<text x="170.2" y="104.6">81</text>
<text x="170.2" y="102.1">82</text>
<text x="241.6" y="102.1">11</text>
<text x="241.6" y="104.6">12</text>
<text x="241.6" y="107.1">13</text>
<text x="34.3" y="109.7">30</text>
<text x="34.5" y="112.2">31</text>
<text x="40.3" y="108.4">SDC2_DATA2</text>
<text x="40.3" y="110.9">SDC2_DATA1</text>
<text x="40.3" y="113.5">SDC2_DATA0</text>
<text x="154.6" y="113.5">RESERVED</text>
<text x="154.6" y="110.9">RESERVED</text>
<text x="154.6" y="108.4">RESERVED</text>
<text x="170.2" y="112.2">78</text>
<text x="170.2" y="109.7">79</text>
<text x="241.6" y="109.7">14</text>
<text x="241.6" y="112.2">15</text>
<text x="34.3" y="114.7">32</text>
<text x="34.3" y="119.9">34</text>
<text x="34.4" y="117.3">33</text>
<text x="40.3" y="116">SDC2_CLK</text>
<text x="40.3" y="118.6">SDC2_CMD</text>
<text x="154.6" y="118.6">RESERVED</text>
<text x="154.6" y="116">RESERVED</text>
<text x="170.2" y="119.9">75</text>
<text x="170.2" y="117.3">76</text>
<text x="170.2" y="114.7">77</text>
<text x="34.3" y="124.9">36</text>
<text x="40.3" y="121.1">VDD_SDIO</text>
<text x="40.3" y="123.7">ANT_DIV</text>
<text x="154.6" y="123.7">RESERVED</text>
<text x="154.6" y="121.1">RESERVED</text>
<text x="170.2" y="124.9">73</text>
<text x="170.2" y="122.4">74</text>
<text x="4" y="129.7">C</text>
<text x="40.3" y="126.2">GND</text>
<text x="58.4" y="126.1" transform="rotate(-90 58.4 126.1)">BT_RTS</text>
<text x="61" y="126.1" transform="rotate(-90 61 126.1)">BT_TXD</text>
<text x="63.5" y="126.1" transform="rotate(-90 63.5 126.1)">BT_RXD</text>
<text x="66" y="126.1" transform="rotate(-90 66 126.1)">BT_CTS</text>
<text x="67.3" y="132" transform="rotate(-90 67.3 132)">41</text>
<text x="68.6" y="126.1" transform="rotate(-90 68.6 126.1)">I2C_SCL</text>
<text x="71.1" y="126.1" transform="rotate(-90 71.1 126.1)">I2C_SDA</text>
<text x="73.7" y="126.1" transform="rotate(-90 73.7 126.1)">RESERVED</text>
<text x="76.2" y="126.1" transform="rotate(-90 76.2 126.1)">ADC1</text>
<text x="78.7" y="126.1" transform="rotate(-90 78.7 126.1)">ADC0</text>
<text x="81.3" y="126.1" transform="rotate(-90 81.3 126.1)">GND</text>
<text x="83.8" y="126.1" transform="rotate(-90 83.8 126.1)">ANT_GNSS</text>
<text x="86.4" y="126.1" transform="rotate(-90 86.4 126.1)">GND</text>
<text x="89" y="126.1" transform="rotate(-90 89 126.1)">ANT_MAIN</text>
<text x="91.5" y="126.1" transform="rotate(-90 91.5 126.1)">GND</text>
<text x="92.8" y="132" transform="rotate(-90 92.8 132)">51</text>
<text x="94" y="126.1" transform="rotate(-90 94 126.1)">GND</text>
<text x="96.6" y="126.1" transform="rotate(-90 96.6 126.1)">GND</text>
<text x="99.1" y="126.1" transform="rotate(-90 99.1 126.1)">GND</text>
<text x="101.7" y="126.1" transform="rotate(-90 101.7 126.1)">GND</text>
<text x="104.2" y="126.1" transform="rotate(-90 104.2 126.1)">RESERVED</text>
<text x="106.7" y="126.1" transform="rotate(-90 106.7 126.1)">GND</text>
<text x="109.3" y="126.1" transform="rotate(-90 109.3 126.1)">VBAT_RF</text>
<text x="111.8" y="126.1" transform="rotate(-90 111.8 126.1)">VBAT_RF</text>
<text x="114.3" y="126.1" transform="rotate(-90 114.3 126.1)">VBAT_BB</text>
<text x="116.9" y="126.1" transform="rotate(-90 116.9 126.1)">VBAT_BB</text>
<text x="118.1" y="132" transform="rotate(-90 118.1 132)">61</text>
<text x="119.4" y="126.1" transform="rotate(-90 119.4 126.1)">STATUS</text>
<text x="122" y="126.1" transform="rotate(-90 122 126.1)">RI</text>
<text x="124.5" y="126.1" transform="rotate(-90 124.5 126.1)">DCD</text>
<text x="127" y="126.1" transform="rotate(-90 127 126.1)">CTS</text>
<text x="129.6" y="126.1" transform="rotate(-90 129.6 126.1)">RTS</text>
<text x="132.1" y="126.1" transform="rotate(-90 132.1 126.1)">DTR</text>
<text x="134.6" y="126.1" transform="rotate(-90 134.6 126.1)">TXD</text>
<text x="137.2" y="126.1" transform="rotate(-90 137.2 126.1)">RXD</text>
<text x="139.7" y="126.1" transform="rotate(-90 139.7 126.1)">USB_DP</text>
<text x="142.2" y="126.1" transform="rotate(-90 142.2 126.1)">USB_DM</text>
<text x="143.5" y="132" transform="rotate(-90 143.5 132)">71</text>
<text x="144.8" y="126.1" transform="rotate(-90 144.8 126.1)">USB_VBUS</text>
<text x="147.4" y="126.1" transform="rotate(-90 147.4 126.1)">GND</text>
<text x="154.6" y="126.2">RESERVED</text>
<text x="226.8" y="127.7">B1</text>
<text x="231.8" y="129">GND</text>
<text x="241.2" y="129">GND</text>
<text x="248.6" y="127.7">A12</text>
<text x="291.1" y="129.7">C</text>
<text x="57.2" y="132.1" transform="rotate(-90 57.2 132.1)">37</text>
<text x="59.7" y="132.1" transform="rotate(-90 59.7 132.1)">38</text>
<text x="62.2" y="132.1" transform="rotate(-90 62.2 132.1)">39</text>
<text x="64.8" y="132.2" transform="rotate(-90 64.8 132.2)">40</text>
<text x="69.9" y="132.1" transform="rotate(-90 69.9 132.1)">42</text>
<text x="72.4" y="132" transform="rotate(-90 72.4 132)">43</text>
<text x="74.9" y="132.2" transform="rotate(-90 74.9 132.2)">44</text>
<text x="77.5" y="132.1" transform="rotate(-90 77.5 132.1)">45</text>
<text x="80" y="132.1" transform="rotate(-90 80 132.1)">46</text>
<text x="82.5" y="132.1" transform="rotate(-90 82.5 132.1)">47</text>
<text x="85.1" y="132.1" transform="rotate(-90 85.1 132.1)">48</text>
<text x="87.7" y="132.1" transform="rotate(-90 87.7 132.1)">49</text>
<text x="90.2" y="132.2" transform="rotate(-90 90.2 132.2)">50</text>
<text x="95.3" y="132.1" transform="rotate(-90 95.3 132.1)">52</text>
<text x="97.8" y="132" transform="rotate(-90 97.8 132)">53</text>
<text x="100.4" y="132.2" transform="rotate(-90 100.4 132.2)">54</text>
<text x="102.9" y="132.1" transform="rotate(-90 102.9 132.1)">55</text>
<text x="105.5" y="132.1" transform="rotate(-90 105.5 132.1)">56</text>
<text x="108" y="132.1" transform="rotate(-90 108 132.1)">57</text>
<text x="110.5" y="132.1" transform="rotate(-90 110.5 132.1)">58</text>
<text x="113.1" y="132.1" transform="rotate(-90 113.1 132.1)">59</text>
<text x="115.6" y="132.2" transform="rotate(-90 115.6 132.2)">60</text>
<text x="120.7" y="132.1" transform="rotate(-90 120.7 132.1)">62</text>
<text x="123.2" y="132" transform="rotate(-90 123.2 132)">63</text>
<text x="125.8" y="132.2" transform="rotate(-90 125.8 132.2)">64</text>
<text x="128.3" y="132.1" transform="rotate(-90 128.3 132.1)">65</text>
<text x="130.8" y="132.1" transform="rotate(-90 130.8 132.1)">66</text>
<text x="133.4" y="132.1" transform="rotate(-90 133.4 132.1)">67</text>
<text x="135.9" y="132.1" transform="rotate(-90 135.9 132.1)">68</text>
<text x="138.4" y="132.1" transform="rotate(-90 138.4 132.1)">69</text>
<text x="141" y="132.2" transform="rotate(-90 141 132.2)">70</text>
<text x="146.1" y="132.1" transform="rotate(-90 146.1 132.1)">72</text>
<text x="226.6" y="132.7">B4</text>
<text x="226.6" y="137.7">B6</text>
<text x="226.7" y="135.2">B5</text>
<text x="231.8" y="134">VBUS</text>
<text x="231.8" y="136.4">CC2</text>
<text x="240.1" y="134">VBUS</text>
<text x="240.7" y="136.4">SBU1</text>
<text x="248.6" y="137.7">A7</text>
<text x="248.6" y="135.2">A8</text>
<text x="248.6" y="132.7">A9</text>
<text x="226.6" y="140.2">B7</text>
<text x="226.6" y="142.7">B8</text>
<text x="231.8" y="139">DP2</text>
<text x="231.8" y="141.4">DN2</text>
<text x="231.8" y="144">SBU2</text>
<text x="241.9" y="139">DN1</text>
<text x="242.1" y="144">CC1</text>
<text x="242.3" y="141.4">DP1</text>
<text x="248.6" y="142.7">A5</text>
<text x="248.6" y="140.2">A6</text>
<text x="226.6" y="145.2">B9</text>
<text x="231.8" y="146.5">VBUS</text>
<text x="240.1" y="146.5">VBUS</text>
<text x="248.6" y="145.2">A4</text>
<text x="225.5" y="150.2">B12</text>
<text x="231.8" y="151.5">GND</text>
<text x="241.2" y="151.5">GND</text>
<text x="248.6" y="150.2">A1</text>
<text x="4" y="177.9">D</text>
<text x="291.1" y="177.9">D</text>
<text x="173.7" y="189.3">Size:</text>
<text x="186.1" y="189.3">Revision:</text>
<text x="211.8" y="189.3">Sheet:</text>
<text x="260.1" y="186.5">Cannot open file</text>
<text x="260.1" y="189.1">C:\Users\DEEPAK\Downloa</text>
<text x="260.1" y="191.6">ds\SB logo.png. File does not</text>
<text x="173.7" y="194.1">Date: 12-03-2024</text>
<text x="194.5" y="194.1">Time: 14:17:51</text>
<text x="211.5" y="194.1">DrawnBy:</text>
<text x="37.9" y="199.5">1</text>
<text x="110.7" y="199.5">2</text>
<text x="183.9" y="199.5">3</text>
<text x="256.8" y="199.5">4</text>
</g>
<g font-size="2.3" fill="#800000">
<text x="160.8" y="19.7">GND</text>
<text x="214.7" y="25.4">TXD</text>
<text x="214.7" y="28">RXD</text>
<text x="214.7" y="30.5">SCL</text>
<text x="214.7" y="33">SDA</text>
<text x="214.7" y="35.6">GND</text>
<text x="214.7" y="38.1">SD_CLK</text>
<text x="214.7" y="40.6">SD_DATA3</text>
<text x="19.7" y="46.2">NET_MODE</text>
<text x="214.7" y="43.2">SD_DATA2</text>
<text x="214.7" y="45.7">SD_DATA1</text>
<text x="24.7" y="48.7">NETLIGHT6</text>
<text x="24.7" y="51.3">VDD_1V8</text>
<text x="24.7" y="53.8">GND</text>
<text x="214.7" y="48.2">SD_DATA0</text>
<text x="214.7" y="50.8">SD_CMD</text>
<text x="214.7" y="53.3">ADC0</text>
<text x="24.7" y="56.4">GND</text>
<text x="214.7" y="55.8">ADC1</text>
<text x="214.7" y="60.9">GND</text>
<text x="19" y="71.6">SIM1_DATA</text>
<text x="19.7" y="69.1">SIM1_VCC</text>
<text x="19" y="74.2">SIM1_CLK</text>
<text x="19" y="76.7">SIM1_RST</text>
<text x="217.3" y="75.4">RTS</text>
<text x="217.3" y="77.9">CTS</text>
<text x="24.7" y="81.8">GND</text>
<text x="217.3" y="80.4">RI</text>
<text x="217.3" y="83">DTR</text>
<text x="19" y="84.3">RST</text>
<text x="19" y="86.8">PWRKEY</text>
<text x="24.7" y="89.4">GND</text>
<text x="217.3" y="85.5">PCM_OUT</text>
<text x="217.3" y="88">PCM_IN</text>
<text x="19" y="94.5">PCM_IN</text>
<text x="217.3" y="90.6">PCM_SYNC</text>
<text x="217.3" y="93.2">PCM_CLK</text>
<text x="217.3" y="95.7">PWR_BT</text>
<text x="19" y="97">PCM_OUT</text>
<text x="19" y="99.5">PCM_SYNC</text>
<text x="217.3" y="98.3">RST</text>
<text x="217.3" y="100.8">GND</text>
<text x="19" y="102.1">PCM_CLK</text>
<text x="19" y="104.6">SD_DATA3</text>
<text x="19" y="107.1">SD_DATA2</text>
<text x="185.2" y="102.1">GND</text>
<text x="217.3" y="103.3">3V3</text>
<text x="19" y="109.7">SD_DATA1</text>
<text x="19" y="112.2">SD_DATA0</text>
<text x="204.8" y="113.5">GND</text>
<text x="217.3" y="110.9">VBAT</text>
<text x="217.3" y="108.4">5V</text>
<text x="19" y="114.7">SD_CLK</text>
<text x="19" y="117.3">SD_CMD</text>
<text x="22.2" y="122.4">AUX_ANT 35</text>
<text x="22.2" y="124.9">GND</text>
<text x="194.9" y="125.8">5V</text>
<text x="267.5" y="125.2">5V</text>
<text x="207.2" y="129">GND</text>
<text x="260.7" y="129">GND</text>
<text x="209.7" y="137.7">USB_DP</text>
<text x="254.7" y="137.7">USB_DN</text>
<text x="209.7" y="140.2">USB_DN</text>
<text x="254.7" y="140.2">USB_DP</text>
<text x="32.2" y="148.3">VDD_1V8</text>
<text x="67.3" y="147.4" transform="rotate(-90 67.3 147.4)">SCL</text>
<text x="69.9" y="147.4" transform="rotate(-90 69.9 147.4)">SDA</text>
<text x="74.9" y="146.2" transform="rotate(-90 74.9 146.2)">ADC1</text>
<text x="77.5" y="146.2" transform="rotate(-90 77.5 146.2)">ADC0</text>
<text x="80" y="146.2" transform="rotate(-90 80 146.2)">GND</text>
<text x="82.5" y="147.4" transform="rotate(-90 82.5 147.4)">ANT_GPS</text>
<text x="85.1" y="146.2" transform="rotate(-90 85.1 146.2)">GND</text>
<text x="87.7" y="147.4" transform="rotate(-90 87.7 147.4)">ANT_GSM</text>
<text x="108" y="147.4" transform="rotate(-90 108 147.4)">VBAT</text>
<text x="110.5" y="147.4" transform="rotate(-90 110.5 147.4)">VBAT</text>
<text x="113.1" y="147.4" transform="rotate(-90 113.1 147.4)">VBAT</text>
<text x="115.6" y="147.4" transform="rotate(-90 115.6 147.4)">VBAT</text>
<text x="118.1" y="147.4" transform="rotate(-90 118.1 147.4)">STATUS</text>
<text x="120.7" y="146.2" transform="rotate(-90 120.7 146.2)">RI</text>
<text x="125.8" y="146.2" transform="rotate(-90 125.8 146.2)">CTS</text>
<text x="128.3" y="146.2" transform="rotate(-90 128.3 146.2)">RTS</text>
<text x="130.8" y="146.2" transform="rotate(-90 130.8 146.2)">DTR</text>
<text x="133.4" y="146.2" transform="rotate(-90 133.4 146.2)">TXD</text>
<text x="135.9" y="146.2" transform="rotate(-90 135.9 146.2)">RXD</text>
<text x="138.4" y="146.2" transform="rotate(-90 138.4 146.2)">USB_DP</text>
<text x="141" y="146.2" transform="rotate(-90 141 146.2)">USB_DN</text>
<text x="143.5" y="146.2" transform="rotate(-90 143.5 146.2)">USB_VBUS</text>
<text x="146.1" y="147.4" transform="rotate(-90 146.1 147.4)">GND</text>
<text x="170.2" y="145">5V</text>
<text x="258.3" y="151.5">GND</text>
<text x="94.8" y="158.4">GND</text>
<text x="187.3" y="163.4">GND</text>
<text x="217.3" y="163.4">GND</text>
<text x="259.8" y="170.9">GND</text>
<text x="47.2" y="175.8">SCL</text>
<text x="47.2" y="178.3">SDA</text>
</g>
<g font-size="2.3" fill="#000080">
<text x="237.3" y="22.9">P1</text>
<text x="155.2" y="28.4">EG25-G</text>
<text x="157.7" y="25.9">U1</text>
<text x="237.3" y="65.9">Header 15</text>
<text x="239.8" y="72.8">P2</text>
<text x="249.3" y="111.3" transform="rotate(-90 249.3 111.3)">Header 15</text>
<text x="230.2" y="125.2">USB1</text>
<text x="192.1" y="142.4">R12</text>
<text x="191.3" y="149.1">4.7K</text>
<text x="146.6" y="152.6">R16</text>
<text x="159" y="152.6">0R</text>
<text x="230.2" y="155.2">KH-TYPE-C-16P</text>
<text x="267.2" y="153.6">R13</text>
<text x="35.3" y="156.3" transform="rotate(90 35.3 156.3)">R17</text>
<text x="40.3" y="156.3" transform="rotate(90 40.3 156.3)">R18</text>
<text x="266.4" y="160.3">4.7K</text>
<text x="35.3" y="168.8" transform="rotate(90 35.3 168.8)">2.2K</text>
<text x="40.3" y="168.8" transform="rotate(90 40.3 168.8)">2.2K</text>
<text x="237.5" y="189.3">SB Component Ltd.</text>
<text x="236.2" y="192.6">KempHouse, 152-160,</text>
<text x="236.2" y="195.2">London EC1V2NX.</text>
</g>
</svg>
